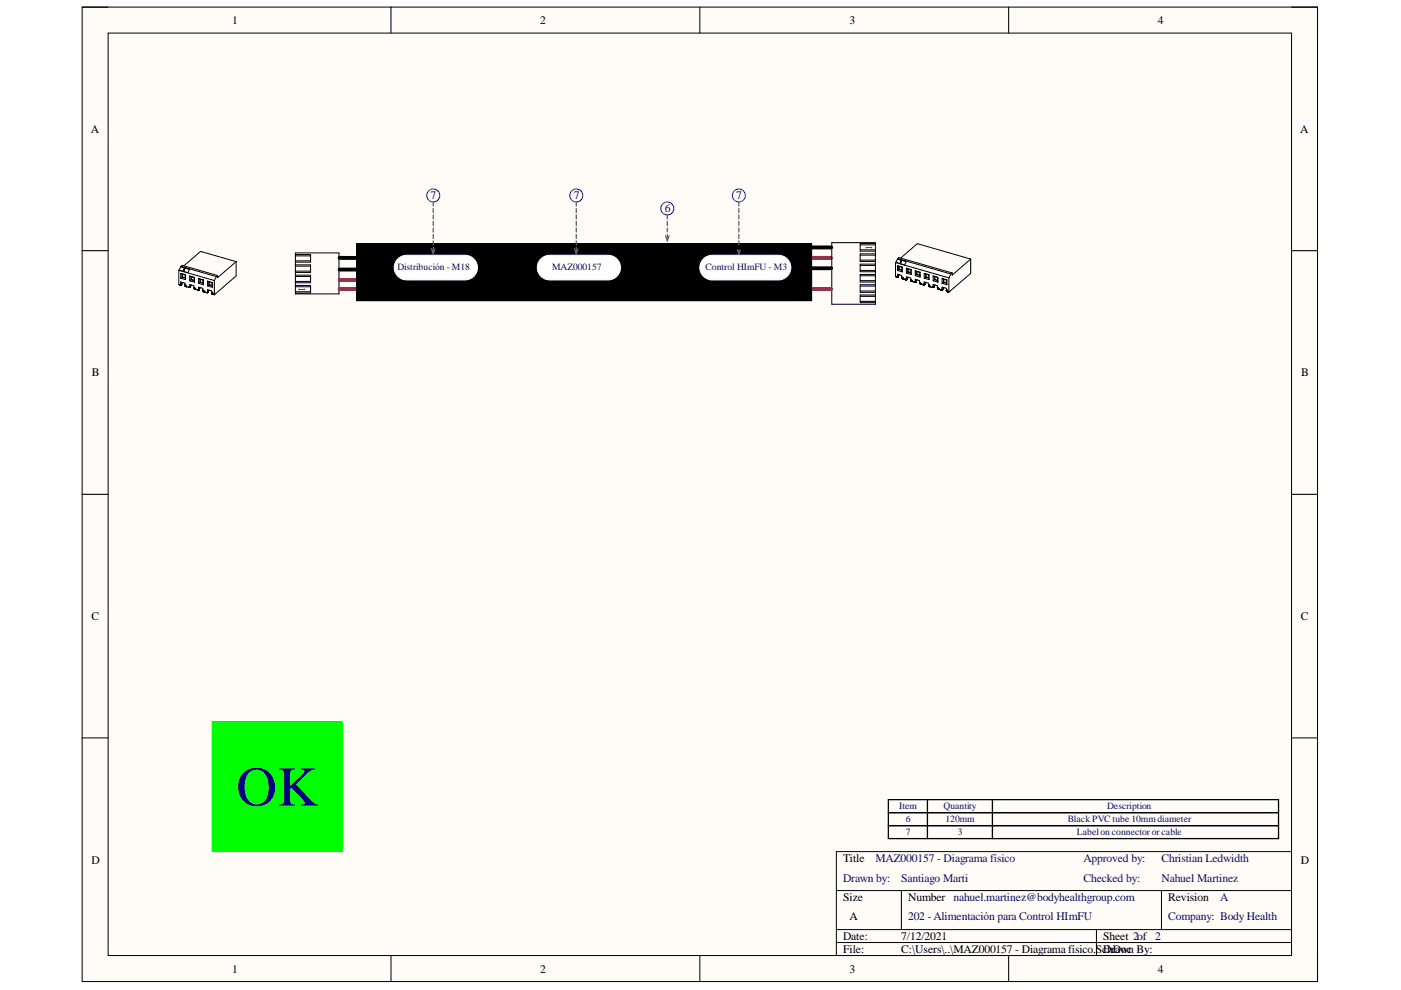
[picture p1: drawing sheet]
<svg xmlns="http://www.w3.org/2000/svg" width="297mm" height="210mm" viewBox="0 0 297 210" stroke-linecap="round" stroke-linejoin="round" font-family="sans-serif">
<path d="M17.4 1.5h261.9v206.6h-261.9z" fill-rule="evenodd" fill="#fffcf8"/>
<path d="M17.4 1.5h261.9v206.6h-261.9z" fill="none" stroke="#000" stroke-width=".21"/>
<path d="M22.9 7h250.9v195.6h-250.9z" fill-rule="evenodd" fill="#fffcf8"/>
<g fill="none" stroke="#000" stroke-width=".21">
<path d="M17.4 1.5h5.5M22.9 7h250.9v195.6h-250.9zM82.9 1.5v5.5M148.4 1.5v5.5M213.9 1.5v5.5M273.8 1.5h5.5v5.5M17.4 53.2h5.5M37.9 57.3v3l.2 .1M37.9 57.3l7.5 2.2M38.3 56.5v.1M38.3 56.5l1.9 .6-.4 .7-1.9-.5M38.3 58v1"/>
<path d="M38.3 59l1 .3M38.3 58l1 .3M38.3 58l.3 .1M38.3 56.6l-.3 .7M38.3 56.6l1.9 .5M38.4 56.5h-.1M38.4 56.5l.2-.2 7.5 2.1M38.4 56.5l7.5 2.2M38.6 58.1l.7 .2M38.6 58.8l-.3 .2M38.6 58.1v.7M38.6 58.8l.7 .2"/>
<path d="M38.7 58.7l.6 .2M38.7 58.7l-.1 .1M38.7 58.1v.6M38.7 59.9l-.4 .3M38.8 59.9l-.5 .4M38.9 57.4l.1 .1M38.9 57.4h.1M39 57.1h.1M39 57.1l.1-.1-.2 .4M39.2 57l-.2 .5M39.2 57l-.3 .4M39.2 57l-.2 .1"/>
<path d="M39.3 58.3v.7M39.3 59v.3M39.3 58.3v1M39.3 58.3h.1M40.2 58.5v1M40.2 58.5l1 .3M40.2 59.5l1 .3M40.2 58.5l.3 .2M40.5 59.3l-.3 .2M40.5 58.7v.6M40.5 58.7l.7 .2M40.5 59.3l.7 .2"/>
<path d="M40.6 59.3l.6 .1M40.6 59.3h-.1M40.6 58.7v.6M41.2 58.9v.6M41.2 59.5v.3M41.2 58.8v1M41.2 58.8v.1M42.1 59.1v1M42.1 59.1l1 .3M42.1 59.1l.3 .1M42.4 59.2l.6 .2M42.4 59.9l.6 .2"/>
<path d="M42.4 59.9l-.3 .2M42.4 59.2v.7M42.5 59.8l.5 .2M42.5 59.8l-.1 .1M42.5 59.2v.6M43 59.4v.7M43.1 59.4v1M43.1 59.4h-.1M44 59.6v1M44 59.6l1 .3M44 59.6l.3 .2M44.3 59.8v.6"/>
<path d="M44.3 59.8l.6 .1M44.4 59.8v.5M44.9 59.9v.7M45 59.9v1M45 59.9h-.1M45.4 59.5v3M45.9 58.7l-.5 .8M46.1 58.4l-.2 .3M50.1 55.5l-7.6-2.2-3.5 3.1M50.1 55.5l-4 3.4v-.5M50.1 55.5v3l-4.7 4M62.6 53.6h9.3v8.7h-9.3z"/>
<path d="M62.6 54h3.2v1.6h-3.2M62.6 56.2h3.2v1.6h-3.2M62.6 58.3h3.2v1.7h-3.2M62.6 55.3h3.2M62.6 56.4h3.2M62.6 57.5h3.2M62.6 58.6h3.2M62.6 59.7h3.2M62.6 54.3h3.2M75.6 51.6h96.5v12.2h-96.5zM176.4 51.5h9.2v13h-9.2zM182.4 59.5h3.2"/>
<path d="M182.4 58.5h3.2M182.4 57.3h3.2M182.4 56.3h3.2M182.4 55.1h3.2M182.4 54.1h3.2M182.4 53h3.2M182.4 51.9h3.2M185.6 51.6h-3.2v1.6h3.2M185.6 53.8h-3.2v1.6h3.2M185.6 56h-3.2v1.6h3.2M185.6 58.2h-3.2v1.6h3.2M189.9 55.7v3h.1"/>
<path d="M189.9 55.7l11.3 3.2M190.1 58.7h.1M190.2 58.7h.1M190.2 58.7h-.1M190.3 58.6h.1M190.3 58.6l-.1 .1M190.3 58.6v-.5l.9 .3v.5M190.3 54.9h.1M190.3 54.9l1.9 .5-.4 .8-1.9-.5M190.3 56.3v1M190.3 56.3l1 .3M190.3 57.3l1 .3"/>
<path d="M190.3 56.3l.3 .2M190.3 54.9l-.4 .7M190.3 54.9l1.9 .6M190.3 54.8v.1M190.3 54.8l.3-.2 11.3 3.3M190.3 54.8l11.3 3.3M190.6 57.1l-.3 .2M190.6 56.5v.6M190.6 56.5l.6 .2M190.6 57.1l.6 .2M190.6 57.1l.6 .1M190.6 57.1h.1"/>
<path d="M190.6 58.2l-.3 .4M190.7 58.3l-.5 .4M190.8 55.8h.1M190.9 55.4l.1 .1M190.9 55.4h.1l-.2 .4M191 54.7l3.5-3 11.3 3.2M191.1 55.3l-.2 .5M191.1 55.3l-.2 .1M191.1 55.3l.1 .1M191.2 58.8h.1M191.2 58.9h.1M191.2 58.9v.1"/>
<path d="M191.2 59h.1M191.2 56.7v.6M191.2 57.3l.1 .3M191.3 59h.1M191.3 59v.1M191.3 56.6v1M191.3 56.6l-.1 .1M191.3 59.1h.1M191.4 59.1h.1M191.4 59.1l.5 .2M192 59.3h.1M192.1 59.3h.1"/>
<path d="M192.1 59.2l-.1 .1M192.1 59.2h.1M192.2 59.1l-.1 .1M192.2 56.9v1M192.2 56.9l1 .3M192.2 57.9l1 .3M192.2 56.9l.3 .1M192.5 57l.6 .2M192.5 57.7l.6 .2M192.5 57.7l-.3 .2M192.5 57v.7M192.5 58.8l-.3 .3v-.4l.9 .2v.6"/>
<path d="M192.5 57.6l.6 .2M192.5 57.6v.1M192.5 57v.6M192.6 58.8l-.5 .4M193.1 59.3h.1M193.1 59.4h.1M193.1 59.5h.1M193.1 57.2v.7M193.1 57.9l.1 .3M193.1 59.5l.1 .1M193.1 59.6h.1M193.2 59.6h.1"/>
<path d="M193.2 57.2v1M193.2 59.6v.1M193.2 57.2h-.1M193.2 59.7h.1M193.2 59.7h.2M193.3 59.7h.1M193.3 59.7l.5 .1M193.9 59.8h.1M194 59.8h-.1M194 59.8h.1M194 59.8l.1-.6 .9 .3v.5M194.1 59.7h.1"/>
<path d="M194.1 57.4v1M194.1 57.4l1 .3M194.1 58.4l1 .3M194.1 57.4l.2 .2M194.3 57.6l.7 .1M194.3 58.2l.7 .2M194.3 58.2l-.2 .2M194.3 57.6v.6M194.4 58.2l.6 .1M194.4 58.2h-.1M194.4 57.6v.6M194.4 59.3l-.3 .4"/>
<path d="M194.5 59.4l-.5 .4M195 59.9h.1M195 60h.1M195 60v.1M195 57.7v.7M195 58.4l.1 .3M195.1 57.7v1M195.1 57.7h-.1M196 58v1M196 59l1 .3M196 58l1 .3M196 58l.2 .1"/>
<path d="M196.2 58.1l.7 .2M196.2 58.8l.7 .2M196.2 58.8l-.2 .2M196.2 58.1v.7M196.3 58.7l.6 .2M196.3 58.7l-.1 .1M196.3 58.1v.6M196.3 59.9l-.4 .3M196.4 59.9l-.5 .4M196.9 58.3v.7M196.9 59l.1 .3M197 58.3v1"/>
<path d="M197 58.3h-.1M197.8 58.5l1.1 .3M197.8 58.5v1M197.8 59.5l1.1 .3M197.8 58.5l.3 .2M198.1 58.7l.7 .1M198.1 59.3l.7 .2M198.1 59.3l-.3 .2M198.1 58.7v.6M198.2 59.2l.6 .2M198.2 59.2l-.1 .1M198.2 58.7v.5"/>
<path d="M198.8 58.8v.7M198.8 59.5l.1 .3M198.9 58.8v1M198.9 58.8h-.1M199.7 59.1v1M199.7 59.1l1.1 .3M199.7 59.1l.3 .1M200 59.2l.7 .2M200 59.9l.7 .1M200 59.9l-.3 .2M200 59.2v.7M200.1 59.8l.6 .2"/>
<path d="M200.1 59.8l-.1 .1M200.1 59.2v.6M200.7 59.4v.6M200.8 59.4v1M200.8 59.4h-.1M201.2 58.9v3.1M201.6 58.1l-.4 .8M201.9 57.9l-.3 .2M205.8 54.9l-3.9 3.4v-.4M205.8 54.9v3l-4.6 4.1M273.8 53.2h5.5M38.1 60.4h.1"/>
<path d="M38.2 60.4h.1M38.3 60.3h.1M38.3 60.3l-.2 .1M38.3 60.3v.1M38.3 60.3v-.5l.9 .2v.6M39.2 60.4h.1M39.2 60.5h.1M39.2 60.5l.1 .1M39.3 60.6v.1M39.3 60.6h.1M39.3 60.6l.1 .2M39.3 60.7h.1"/>
<path d="M39.3 60.7l.1 .1M39.4 60.7h.1M39.4 60.7v.1M39.4 60.8h.1M39.5 60.8l.5 .1M39.5 60.8h.1M40 60.9h.1M40.1 60.9h.1M40.2 60.9h.1M40.2 60.9h-.1M40.2 60.8h.1M40.2 60.8v.1"/>
<path d="M40.6 60.4l-.4 .4v-.5l.9 .3 .1 .6M40.7 60.5l-.6 .4M41.1 61h.1M41.1 61.1h.1M41.1 61.1l.1 .2M41.1 61.1l.1 .1M41.2 61.2h.1M41.2 61.3h.1M41.3 61.3h.1M41.4 61.3l.5 .2M41.4 61.3h.1M41.9 61.5h.1"/>
<path d="M42 61.5h.1M42 61.5h-.1M42.1 61.4l-.1 .1M42.1 61.4h.1M42.1 61.4v-.5l.9 .2v.5M42.1 60.1l1 .3M42.5 61l-.4 .3M42.5 61l-.5 .4M43 61.5h.1M43 61.6h.1M43 61.6l.1 .1M43 61.7h.1"/>
<path d="M43 61.7l.1 .1M43 60.1l.1 .3M43.1 61.7h.1M43.1 61.7l.1 .1M43.1 61.8h.1M43.1 61.8l.2 .1M43.2 61.8l.1 .1M43.2 61.8h.1M43.2 61.9h.1M43.3 61.9l.4 .1M43.3 61.9h.1M43.8 62h.1"/>
<path d="M43.9 62h.1M43.9 62h-.1M44 61.9l-.1 .1M44 61.9h.1M44 61.9v-.5l.9 .3v.5M44 60.6l1 .3M44.3 60.4l-.3 .2M44.3 60.4l.6 .2M44.4 60.3l.5 .2M44.4 60.3l-.1 .1M44.4 61.5l-.4 .3M44.4 61.6l-.5 .4"/>
<path d="M44.9 62.1h.1M44.9 62.1v.1M44.9 62.2l.1 .1M44.9 62.2l.2 .2M44.9 62.2h.1M44.9 60.6l.1 .3M44.9 62.3h.1M45 62.3h.1M45 62.3v.1M45 62.4h.1M45.1 62.4h.1M45.1 62.4l.3 .1"/>
<path d="M62.6 60.5h3.2v1.6h-3.2M62.6 60.8h3.2M62.6 61.9h3.2M182.4 60.7h3.2M182.4 62.8h3.2M182.4 61.7h3.2M182.4 63.9h3.2M185.6 60.4h-3.2v1.6h3.2M185.6 62.6h-3.2v1.6h3.2M195 60.1h.1M195 60.1l.1 .1M195.1 60.1v.1"/>
<path d="M195.1 60.1h.1M195.1 60.2h.1M195.2 60.2h.1M195.2 60.2l.5 .2M195.7 60.4h.1M195.8 60.4h.1M195.9 60.3h.1M195.9 60.3l-.2 .1M195.9 60.3v-.5l1 .2v.6M195.9 60.2h.1M196.9 60.5h.1M196.9 60.4h.1"/>
<path d="M196.9 60.6h.1M196.9 60.6v.1M196.9 60.7h.1M197 60.7l.1 .1M197 60.7h.1M197.1 60.8h.1M197.1 60.8l.5 .1M197.6 60.9h.1M197.7 60.9h.1M197.8 60.9h-.2M197.8 60.9h.1M197.8 60.9v-.6l.9 .3 .1 .6"/>
<path d="M197.8 60.8h.1M197.8 60.8l-.1 .1M198.2 60.4l-.4 .3M198.3 60.5l-.5 .4M198.7 61h.1M198.8 61h.1M198.8 61h-.1M198.8 61.1h.1M198.8 61.2h.1M198.8 61.2l.1 .1M198.9 61.2h.1M198.9 61.3h.1"/>
<path d="M198.9 61.2v.1M199 61.3h.1M199 61.3l.5 .2M199.5 61.5h.1M199.6 61.5h.1M199.7 61.4h.1M199.7 61.4l-.1 .1M199.7 61.4v-.5l.9 .2v.5M199.7 60.1l1.1 .3M200.1 61l-.4 .3M200.2 61l-.5 .4M200.6 61.5h.1"/>
<path d="M200.6 61.6h.1M200.7 61.5h.1M200.7 61.6h.1M200.7 61.5h-.1M200.7 61.6v.1M200.7 61.7h.1M200.7 61.7v.1M200.7 60l.1 .4M200.7 61.8h.1M200.8 61.8h.1M200.8 61.8l.1 .1M200.9 61.9h.1"/>
<path d="M200.9 61.9l.3 .1M17.4 104.8h5.5M273.8 104.8h5.5M17.4 156.5h5.5M273.8 156.5h5.5M177.3 188.8h96.5M177.3 197.1h96.5M177.3 199.8h96.5M191.1 188.8v8.3M232.5 197.1v5.5M246.3 188.8v8.3M273.8 180.6h-96.5v22"/>
<path d="M82.9 202.6v5.5M148.4 202.6v5.5M213.9 202.6v5.5M279.3 202.6v5.5"/>
</g>
<path d="M72 59.4h67.6l23.9 1.9M176.2 54.7h-70.3v6.6h-33.9M163.5 61.3h9.4" fill="none" stroke="#f00" stroke-width=".82"/>
<path d="M72 54.7l40.5 .2 37.3 2h26.4M147 53.8v5.3l-60.9-1.9h-14.1" fill="none" stroke="#000" stroke-width=".82"/>
<path d="M188.4 169.5h82.7v8.3h-82.7zM188.4 172.3h82.7M188.4 175.1h82.7M196.6 169.5v8.3M210.4 169.5v8.3" fill="none" stroke="#000" stroke-width=".27"/>
<path d="M75.6 51.6h96.5v12.2h-96.5z" fill-rule="evenodd" fill="#000"/>
<path d="M114.5 55.1a2.67 2.67 0 0 1 2.1-1h12.3a2.62 2.62 0 0 1 2.7 2.6 2.62 2.62 0 0 1-2.7 2.7h-12.3a2.61 2.61 0 0 1-2.4-1.5 2.61 2.61 0 0 1 .3-2.8z" fill="#fff"/>
<path d="M114.5 55.1a2.67 2.67 0 0 1 2.1-1h12.3a2.62 2.62 0 0 1 2.7 2.6 2.62 2.62 0 0 1-2.7 2.7h-12.3a2.61 2.61 0 0 1-2.4-1.5 2.61 2.61 0 0 1 .3-2.8z" fill="none" stroke="#fff" stroke-width=".21"/>
<path d="M84.2 55.1a2.68 2.68 0 0 1 2-1h12.4a2.62 2.62 0 0 1 2.6 2.6 2.62 2.62 0 0 1-2.6 2.7h-12.4a2.61 2.61 0 0 1-2.3-1.5 2.61 2.61 0 0 1 .3-2.8z" fill="#fff"/>
<path d="M84.2 55.1a2.68 2.68 0 0 1 2-1h12.4a2.62 2.62 0 0 1 2.6 2.6 2.62 2.62 0 0 1-2.6 2.7h-12.4a2.61 2.61 0 0 1-2.3-1.5 2.61 2.61 0 0 1 .3-2.8z" fill="none" stroke="#fff" stroke-width=".21"/>
<path d="M149 55.1a2.68 2.68 0 0 1 2-1h14a2.62 2.62 0 0 1 2.7 2.6 2.62 2.62 0 0 1-2.7 2.7h-14a2.61 2.61 0 0 1-2.4-1.5 2.61 2.61 0 0 1 .4-2.8z" fill="#fff"/>
<path d="M149 55.1a2.68 2.68 0 0 1 2-1h14a2.62 2.62 0 0 1 2.7 2.6 2.62 2.62 0 0 1-2.7 2.7h-14a2.61 2.61 0 0 1-2.4-1.5 2.61 2.61 0 0 1 .4-2.8z" fill="none" stroke="#fff" stroke-width=".21"/>
<g fill="none" stroke="#00f" stroke-width=".21">
<circle cx="91.9" cy="41.4" r="1.38"/>
<circle cx="122.2" cy="41.4" r="1.38"/>
<circle cx="141.5" cy="44.2" r="1.38"/>
<circle cx="156.6" cy="41.4" r="1.38"/>
</g>
<g fill="none" stroke="#646464" stroke-width=".27">
<path d="M91.5 52.7l.4 1.1 .3-1.1M91.9 42.8v.9M91.9 44.2v.9M91.9 45.6v.8M91.9 47v.8M91.9 48.3v.9M91.9 49.7v.9M91.9 51.1v.8M91.9 52.5v.8M121.8 52.7l.4 1.1 .4-1.1M122.2 42.8v.9M122.2 44.2v.9"/>
<path d="M122.2 45.6v.8M122.2 47v.8M122.2 48.3v.9M122.2 49.7v.9M122.2 51.1v.8M122.2 52.5v.8M141.1 50l.4 1.1 .3-1.1M141.5 45.6v.8M141.5 47v.8M141.5 48.3v.9M141.5 49.7v.9M156.3 52.7l.3 1.1 .4-1.1"/>
<path d="M156.6 42.8v.9M156.6 44.2v.9M156.6 45.6v.8M156.6 47v.8M156.6 48.3v.9M156.6 49.7v.9M156.6 51.1v.8M156.6 52.5v.8"/>
</g>
<path d="M176.2 52.5h-29.2v1.3" fill="none" stroke="#000" stroke-width=".82"/>
<path d="M45 153h27.6v27.6h-27.6z" fill-rule="evenodd" fill="#0f0"/>
<path d="M45 153h27.6v27.6h-27.6z" fill="none" stroke="#0f0" stroke-width=".21"/>
<path d="M172.9 61.3h3.3" fill="none" stroke="#f00" stroke-width=".82"/>
<text font-size="11.9" fill="#000080" x="50.1" y="170.8">OK</text>
<g font-size="2.5">
<text x="49.2" y="5.1">1</text>
<text x="114.5" y="5.1">2</text>
<text x="180.1" y="5.1">3</text>
<text x="245.5" y="5.1">4</text>
<text x="19.3" y="28.1">A</text>
<text x="275.7" y="28.1">A</text>
<text x="19.5" y="79.8">B</text>
<text x="275.9" y="79.8">B</text>
<text x="19.4" y="131.5">C</text>
<text x="275.8" y="131.5">C</text>
<text x="19.4" y="183.1">D</text>
<text x="178.7" y="182.8">Title</text>
<text x="275.8" y="183.1">D</text>
<text x="178.7" y="191">Size</text>
<text x="192.5" y="191">Number nahuel.martinez@bodyhealthgroup.com</text>
<text x="247.7" y="191">Revision</text>
<text x="180.1" y="195.2">A</text>
<text x="178.7" y="199.3">Date:</text>
<text x="178.7" y="202.1">File:</text>
<text x="191.1" y="199.3">7/12/2021</text>
<text x="191.1" y="202.1">C:\Users\..\MAZ000157 - Diagrama físico.ScDrawn By:</text>
<text x="233.9" y="199.3">Sheet 2of 2</text>
<text x="234.8" y="202.1">hDoc</text>
<text x="49.2" y="206.2">1</text>
<text x="114.5" y="206.2">2</text>
<text x="180.1" y="206.2">3</text>
<text x="245.5" y="206.2">4</text>
</g>
<g font-size="2.5" fill="#000080">
<text x="91.3" y="42.3">7</text>
<text x="121.6" y="42.3">7</text>
<text x="140.9" y="45.1">6</text>
<text x="156.1" y="42.3">7</text>
<text x="185.6" y="182.8">MAZ000157 - Diagrama físico</text>
<text x="229.8" y="182.8">Approved by:</text>
<text x="246.2" y="182.8">Christian Ledwidth</text>
<text x="178.7" y="187">Drawn by:</text>
<text x="191.1" y="187">Santiago Marti</text>
<text x="229.8" y="187">Checked by:</text>
<text x="246.2" y="187">Nahuel Martinez</text>
<text x="258.7" y="191">A</text>
<text x="192.5" y="195.2">202 -Alimentación para Control HImFU</text>
<text x="247.7" y="195.2">Company: Body Health</text>
</g>
<g font-size="2" fill="#000080">
<text x="184.9" y="53" transform="rotate(-90 184.9 53)">1</text>
<text x="84.3" y="57.3">Distribución - M18</text>
<text x="117.1" y="57.3">MAZ000157</text>
<text x="149.6" y="57.3">Control HImFU - M3</text>
<text x="63.4" y="60.8" transform="rotate(90 63.4 60.8)">1</text>
<text x="190.7" y="171.6">Item</text>
<text x="200.1" y="171.6">Quantity</text>
<text x="234.7" y="171.6">Description</text>
<text x="192" y="174.4">6</text>
<text x="192" y="177.1">7</text>
<text x="200.5" y="174.4">120mm</text>
<text x="203.1" y="177.1">3</text>
<text x="226.4" y="174.4">Black PVC tube 10mm diameter</text>
<text x="228.3" y="177.1">Labelon connector or cable</text>
</g>
</svg>
